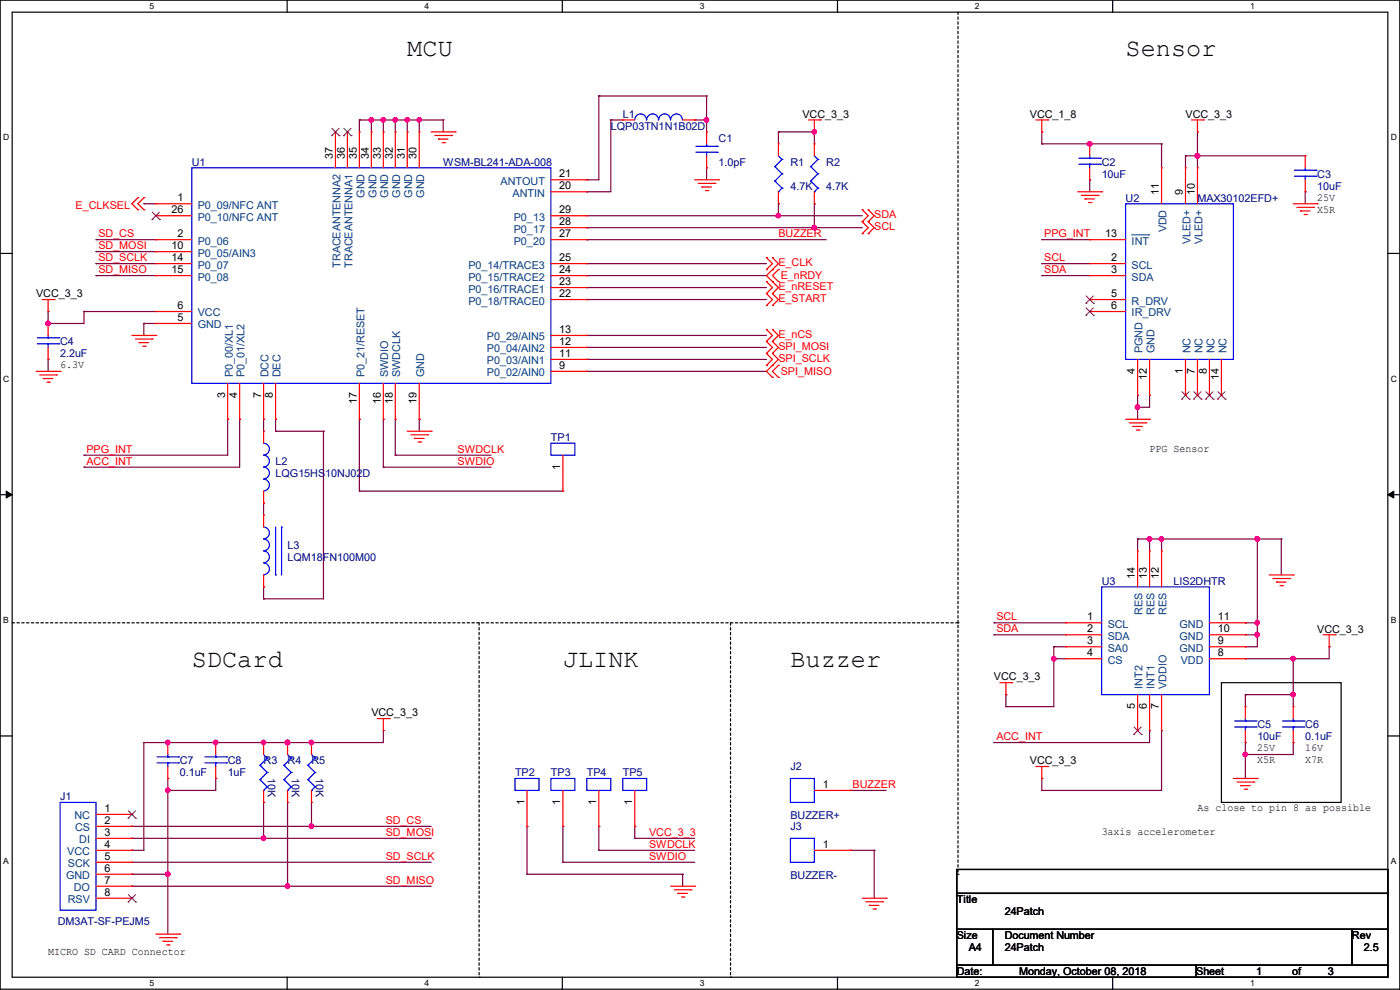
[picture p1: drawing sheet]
<svg xmlns="http://www.w3.org/2000/svg" width="297mm" height="210mm" viewBox="0 0 297 210" stroke-linecap="round" stroke-linejoin="round" font-family="sans-serif">
<path d="M0 0h297v209.8h-297zM2.6 2.6h291.8v204.7h-291.8z" fill="none" stroke="#000" stroke-width=".25"/>
<g fill="#fff">
<path d="M31.7 .3h1v2h-1z"/>
<path d="M31.7 207.6h1v1.9h-1z"/>
</g>
<path d="M60.9 0v2.6M60.9 207.3v2.5" fill="none" stroke="#000" stroke-width=".25"/>
<g fill="#fff">
<path d="M90.1 .3h1v2h-1z"/>
<path d="M90.1 207.6h1v1.9h-1z"/>
</g>
<path d="M119.3 0v2.6M119.3 207.3v2.5" fill="none" stroke="#000" stroke-width=".25"/>
<g fill="#fff">
<path d="M148.5 .3h.9v2h-.9z"/>
<path d="M148.5 207.6h.9v1.9h-.9z"/>
</g>
<path d="M177.7 0v2.6M177.7 207.3v2.5" fill="none" stroke="#000" stroke-width=".25"/>
<g fill="#fff">
<path d="M206.8 .3h1v2h-1z"/>
<path d="M206.8 207.6h1v1.9h-1z"/>
</g>
<path d="M236.1 0v2.6M236.1 207.3v2.5" fill="none" stroke="#000" stroke-width=".25"/>
<g fill="#fff">
<path d="M265.2 .3h1v2h-1z"/>
<path d="M265.2 207.6h1v1.9h-1z"/>
<path d="M.7 28.2h1.2v1.9h-1.2z"/>
<path d="M295.1 28.2h1.2v1.9h-1.2z"/>
<path d="M.7 79.3h1.2v2h-1.2z"/>
<path d="M295.1 79.3h1.2v2h-1.2z"/>
</g>
<path d="M0 53.8h2.6M294.4 53.8h2.6" fill="none" stroke="#000" stroke-width=".25"/>
<g fill="#fff">
<path d="M.7 130.5h1.2v2h-1.2z"/>
<path d="M295.1 130.5h1.1v2h-1.1z"/>
</g>
<path d="M0 104.9h2.6M294.4 104.9h2.6" fill="none" stroke="#000" stroke-width=".25"/>
<path d="M1.3 104.2l1.3 .7-1.3 .8zM294.4 104.9l1.3-.7v1.5z" fill="#000" stroke="#000" stroke-width=".21"/>
<g fill="#fff">
<path d="M.7 181.7h1.2v2h-1.2z"/>
<path d="M295.1 181.7h1.1v2h-1.1z"/>
</g>
<path d="M0 156.1h2.6M259.1 144.8h25.4v25.4h-25.4zM294.4 156.1h2.6M203 184.4h91.4v5.1h-91.4zM203 189.5h91.4v7.6h-91.4zM203 197.1h7.6v7.7h-7.6zM210.6 197.1h76.2v7.7h-76.2zM286.8 197.1h7.6v7.7h-7.6zM203 204.8h50.8v2.5h-50.8zM253.8 204.8h40.6v2.5h-40.6z" fill="none" stroke="#000" stroke-width=".25"/>
<path d="M203.2 2.6v182.9M2.6 132.1h200.6M101.6 132.1v75.2M155 132.1v75.2M203.2 132.1h.1M203.2 185.5h.1M101.6 207.3h.1M155 207.3h.1" fill="none" stroke="#000" stroke-width=".25" stroke-dasharray=".5"/>
<g fill="none" stroke="#800040" stroke-width=".25">
<path d="M76.2 25.4h.1M76.2 25.4v2.6M76.2 25.4h17.8M78.8 25.4h.1M78.8 25.4v2.6M81.3 25.4h.1M81.3 25.4v2.6M83.9 25.4h.1M83.9 25.4v2.6M86.4 25.4h.1M86.4 25.4v2.6M88.9 25.4h.1"/>
<path d="M88.9 25.4v2.6M94 25.4h.1M94 25.4v2.6M124.5 38.1h.1M127 20.4h.1M127 20.4v17.7h-2.5M127 20.4h22.9M129.6 25.4h.1M129.6 25.4h2.5M129.6 25.4v15.3h-5.1M147.4 25.4h.1M147.4 25.4h2.5"/>
<path d="M149.9 25.4h.1M149.9 35.6h.1M149.9 20.4h.1M149.9 20.4v7.6M149.9 35.6v2.5M165.1 28h.1M165.1 28v2.5M165.1 28h7.7M172.8 28h.1M172.8 28v2.5M221 28h.1M221 30.5h.1"/>
<path d="M221 30.5h25.4M221 28v2.5M231.2 30.5h.1M231.2 38.1h.1M231.2 38.1v2.6M246.4 30.5h.1M246.4 30.5v5.1M251.5 33.1h.1M251.5 33.1v2.5M251.5 33.1h25.4M254 33.1h.1M254 28h.1"/>
<path d="M254 28v7.6M20.4 50.8h.1M20.4 53.4h.1M20.4 55.9h.1M20.4 58.5h.1M20.4 50.8h12.7M20.4 55.9h12.7M20.4 58.5h12.7M20.4 53.4h12.7M30.5 43.2h.1M30.5 43.2h2.6M124.5 58.5h.1"/>
<path d="M124.5 55.9h.1M124.5 50.8h.1M124.5 40.7h.1M124.5 48.3h.1M124.5 45.8h.1M124.5 50.8h50.8M124.5 55.9h38.1M124.5 58.5h38.1M124.5 48.3h58.4M124.5 45.8h58.4M165.1 45.8h.1M165.1 43.2h.1"/>
<path d="M165.1 43.2v2.6M172.8 48.3h.1M172.8 43.2h.1M172.8 43.2v5.1M221 50.8h.1M221 55.9h.1M221 58.5h.1M221 50.8h10.2M221 55.9h10.2M221 58.5h10.2M276.9 40.7h.1M276.9 40.7v2.5"/>
<path d="M10.2 68.6h.1M10.2 66.1h.1M10.2 76.2h.1M10.2 66.1v2.5M10.2 76.2v2.6M17.8 66.1h.1M17.8 66.1v2.5h-7.6M17.8 66.1h15.3M30.5 68.6h.1M30.5 68.6h2.6M30.5 68.6v2.6M124.5 71.2h.1"/>
<path d="M124.5 73.7h.1M124.5 76.2h.1M124.5 78.8h.1M124.5 63.5h.1M124.5 61h.1M124.5 71.2h38.1M124.5 73.7h38.1M124.5 76.2h38.1M124.5 78.8h38.1M124.5 63.5h38.1M124.5 61h38.1M17.8 99.1h.1"/>
<path d="M17.8 96.6h.1M48.3 88.9h.1M48.3 88.9v7.7h-30.5M50.8 88.9h.1M50.8 88.9v10.2h-33M55.9 88.9h.1M55.9 88.9v2.6M58.5 88.9h.1M58.5 91.5h.1M58.5 88.9v2.6M58.5 91.5h10.1M68.6 91.5h.1"/>
<path d="M68.6 91.5v35.5h-12.7M76.2 88.9h.1M76.2 88.9v15.3M81.3 88.9h.1M81.3 99.1h.1M81.3 88.9v10.2M81.3 99.1h22.9M83.9 88.9h.1M83.9 96.6h.1M83.9 88.9v7.7M83.9 96.6h20.3M88.9 88.9h.1"/>
<path d="M88.9 88.9v2.6M241.3 86.4h.1M241.3 83.9h.1M241.3 83.9v5M243.9 83.9h.1M243.9 83.9v2.5h-2.6M55.9 106.7h.1M55.9 106.7v2.6M76.2 104.2h.1M76.2 104.2h43.2M241.3 114.3h.1M241.3 114.3v2.6"/>
<path d="M241.3 114.3h30.5M243.9 114.3h.1M243.9 114.3v2.6M246.4 114.3h.1M246.4 114.3v2.6M266.7 114.3h.1M266.7 114.3v22.9h-2.5M271.8 114.3h.1M271.8 114.3v7.7M55.9 127h.1M55.9 124.5h.1M55.9 124.5v2.5"/>
<path d="M210.9 132.1h.1M210.9 134.7h.1M210.9 132.1h15.2M210.9 134.7h15.2M223.6 137.2h.1M223.6 139.7h.1M223.6 137.2h2.5M223.6 137.2v12.7h-10.2M223.6 139.7h2.5M264.2 137.2h.1M264.2 132.1h.1M264.2 134.7h.1"/>
<path d="M264.2 139.7h.1M264.2 132.1h2.5M264.2 134.7h2.5M266.7 134.7h.1M266.7 132.1h.1M274.4 139.7h.1M274.4 139.7v10.2M282 137.2h.1M282 137.2v2.5h-17.8M30.5 157.5h.1M30.5 157.5v22.9h-2.5M35.6 157.5h.1"/>
<path d="M45.8 157.5h.1M55.9 157.5h.1M61 157.5h.1M66.1 157.5h.1M81.3 155h.1M81.3 155v2.5h-50.8M210.9 157.5h.1M213.4 149.9h.1M213.4 147.4h.1M213.4 147.4v2.5M243.9 155h.1M243.9 155v2.5h-33"/>
<path d="M246.4 155h.1M246.4 155v12.7h-25.4M264.2 147.4h.1M264.2 157.5h.1M264.2 147.4v2.5M264.2 157.5v7.6M264.2 147.4h10.2M274.4 147.4h.1M274.4 157.5h.1M274.4 157.5v2.6h-10.2M28 175.3h.1M28 177.8h.1"/>
<path d="M28 175.3h63.5M28 177.8h63.5M35.6 167.7h.1M35.6 165.1h.1M35.6 165.1v33.1M45.8 165.1h.1M45.8 165.1v2.6h-10.2M55.9 170.2h.1M55.9 177.8h.1M55.9 170.2v7.6M61 170.2h.1M61 170.2v17.8"/>
<path d="M66.1 170.2h.1M66.1 175.3h.1M66.1 170.2v5.1M111.8 175.3h.1M111.8 175.3v10.2M119.4 175.3h.1M119.4 175.3v7.6M127 175.3h.1M127 175.3v5.1M134.7 177.8h.1M134.7 175.3h.1M134.7 177.8h12.7"/>
<path d="M134.7 175.3v2.5M180.4 167.7h.1M180.4 167.7h7.6M221 165.1h.1M221 167.7h.1M221 165.1v2.6M264.2 160.1h.1M28 180.4h.1M28 185.5h.1M28 188h.1M28 182.9h.1M28 185.5h7.6"/>
<path d="M28 188h63.5M28 182.9h63.5M35.6 185.5h.1M61 188h.1M111.8 185.5h.1M111.8 185.5h33M119.4 182.9h.1M119.4 182.9h28M127 180.4h.1M127 180.4h20.4M144.8 185.5h.1M144.8 185.5v2.5"/>
<path d="M180.4 180.4h.1M180.4 180.4h5.1M185.5 180.4h.1M185.5 180.4v10.1"/>
</g>
<g fill="#f0f" stroke="#f0f" stroke-width=".25">
<circle cx="231.2" cy="30.5" r=".49"/>
<circle cx="254" cy="33" r=".49"/>
<circle cx="241.3" cy="86.4" r=".49"/>
<circle cx="266.7" cy="114.3" r=".49"/>
<circle cx="246.4" cy="114.3" r=".49"/>
<circle cx="266.7" cy="134.6" r=".49"/>
<circle cx="266.7" cy="132.1" r=".49"/>
<circle cx="274.3" cy="147.3" r=".49"/>
<circle cx="274.3" cy="139.7" r=".49"/>
<circle cx="264.2" cy="160" r=".49"/>
<circle cx="223.5" cy="139.7" r=".49"/>
<circle cx="243.9" cy="114.3" r=".49"/>
<circle cx="88.9" cy="25.4" r=".49"/>
<circle cx="81.3" cy="25.4" r=".49"/>
<circle cx="78.8" cy="25.4" r=".49"/>
<circle cx="10.2" cy="68.6" r=".49"/>
<circle cx="86.4" cy="25.4" r=".49"/>
<circle cx="83.8" cy="25.4" r=".49"/>
<circle cx="45.7" cy="157.5" r=".49"/>
<circle cx="35.6" cy="157.5" r=".49"/>
<circle cx="35.6" cy="185.4" r=".49"/>
<circle cx="35.6" cy="167.7" r=".49"/>
<circle cx="66.1" cy="175.3" r=".49"/>
<circle cx="61" cy="188" r=".49"/>
<circle cx="61" cy="157.5" r=".49"/>
<circle cx="55.9" cy="157.5" r=".49"/>
<circle cx="149.9" cy="25.4" r=".49"/>
<circle cx="172.7" cy="48.3" r=".49"/>
<circle cx="165.1" cy="45.7" r=".49"/>
<circle cx="55.9" cy="177.8" r=".49"/>
<circle cx="172.7" cy="28" r=".49"/>
<circle cx="66.1" cy="157.5" r=".49"/>
</g>
<g fill="none" stroke="#f00" stroke-width=".25">
<path d="M71.2 28h.1M71.2 28v7.6M73.7 28h.1M73.7 28v7.6M76.2 28h.1M76.2 28v7.6M78.8 28h.1M78.8 28v7.6M81.3 28h.1M81.3 28v7.6M83.9 28h.1M83.9 28v7.6"/>
<path d="M86.4 28h.1M86.4 28v7.6M88.9 28h.1M88.9 28v7.6M91.5 28h5.1M92.2 28.7h3.6M93 29.5h.1M93 29.5h2M93.8 30.3h.5M94.3 30.3h.1M95.8 28.7h.1M96.6 28h.1"/>
<path d="M116.9 38.1h7.6M124.5 38.1h.1M132.1 25.4h.1M132.1 25.4h2.6M144.8 25.4h2.6M147.4 25.4h.1M147.4 38.1h5M148.1 38.9h3.6M148.9 39.7h.1M148.9 39.7h2M149.9 28h.1M149.9 35.6h.1"/>
<path d="M149.9 28v2.5M149.9 33.1v2.5M151.7 38.9h.1M152.4 38.1h.1M165.1 30.5h.1M165.1 30.5v2.6M171.5 25.4h2.5M172.8 28h.1M172.8 30.5h.1M172.8 25.4v2.6M172.8 30.5v2.6M174 25.4h.1"/>
<path d="M219.8 25.4h2.5M221 28h.1M221 25.4v2.6M222.3 25.4h.1M231.2 30.5h.1M231.2 38.1h.1M231.2 30.5v2.6M231.2 35.6v2.5M246.4 35.6h.1M246.4 35.6v7.6M251.5 35.6h.1M251.5 35.6v7.6"/>
<path d="M252.8 25.4h2.5M254 28h.1M254 35.6h.1M254 25.4v2.6M254 35.6v7.6M255.3 25.4h.1M276.9 33.1h.1M276.9 33.1v2.5M276.9 38.1v2.6M29.3 42h.1M29.3 44.5h.1M29.3 42l-1.3 1.2 1.3 1.3"/>
<path d="M30.5 42h.1M30.5 44.5h.1M30.5 42l-1.2 1.2 1.2 1.3M33.1 43.2h.1M33.1 45.8h.1M33.1 50.8h.1M33.1 53.4h.1M33.1 55.9h.1M33.1 58.5h.1M33.1 43.2h7.6M33.1 50.8h7.6M33.1 55.9h7.6"/>
<path d="M33.1 58.5h7.6M33.1 45.8h7.6M33.1 53.4h7.6M116.9 40.7h7.6M116.9 50.8h7.6M116.9 55.9h7.6M116.9 58.5h7.6M116.9 45.8h7.6M116.9 48.3h7.6M124.5 40.7h.1M124.5 45.8h.1M124.5 48.3h.1"/>
<path d="M124.5 50.8h.1M124.5 55.9h.1M124.5 58.5h.1M149.6 40.4h.6M150.2 40.4h.1M162.6 59.7h.1M162.6 57.2h.1M162.6 54.7h.1M162.6 59.7l1.3 1.3-1.3 1.3M162.6 54.7l1.3 1.2-1.3 1.3M163.9 59.7h.1M163.9 57.2h.1"/>
<path d="M163.9 54.7h.1M163.9 54.7l1.2 1.2-2.5 2.6 2.5 2.5-1.2 1.3M165.1 59.7h.1M165.1 57.2h.1M165.1 43.2h.1M165.1 57.2l-1.2 1.3 1.2 1.2M165.1 40.7v2.5M172.8 43.2h.1M172.8 40.7v2.5M182.9 47h.1M182.9 44.5h.1M182.9 49.6h.1"/>
<path d="M182.9 44.5l1.3 1.3-1.3 1.2M182.9 47l1.3 1.3-1.3 1.3M184.2 47h.1M184.2 44.5h.1M184.2 49.6h.1M184.2 44.5l1.3 1.3-1.3 1.2M184.2 47l1.3 1.3-1.3 1.3M228.6 40.7h5.1M229.4 41.4h3.6M230.2 42.2h.1M230.2 42.2h2M230.9 43h.5"/>
<path d="M231.2 50.8h.1M231.2 55.9h.1M231.2 58.5h.1M231.2 50.8h7.6M231.2 55.9h7.6M231.2 58.5h7.6M231.4 43h.1M233 41.4h.1M233.7 40.7h.1M274.4 43.2h5M275.1 44h3.6M275.9 44.7h.1"/>
<path d="M275.9 44.7h2M276.6 45.5h.6M276.9 40.7h.1M277.2 45.5h.1M278.7 44h.1M279.4 43.2h.1M7.7 78.8h5M8.4 79.5h3.6M8.9 63.5h2.6M10.2 66.1h.1M10.2 68.6h.1M10.2 76.2h.1"/>
<path d="M10.2 63.5v2.6M10.2 68.6v2.6M10.2 73.7v2.5M11.5 63.5h.1M12 79.5h.1M12.7 78.8h.1M28 71.2h5.1M28.7 71.9h3.6M29.5 72.7h.1M29.5 72.7h2M30.3 73.4h.5M30.8 73.4h.1"/>
<path d="M32.3 71.9h.1M33.1 71.2h.1M33.1 66.1h.1M33.1 68.6h.1M33.1 66.1h7.6M33.1 68.6h7.6M116.9 71.2h7.6M116.9 78.8h7.6M116.9 63.5h7.6M116.9 61h7.6M116.9 73.7h7.6M116.9 76.2h7.6"/>
<path d="M124.5 61h.1M124.5 63.5h.1M124.5 71.2h.1M124.5 73.7h.1M124.5 76.2h.1M124.5 78.8h.1M162.6 77.5h.1M162.6 75h.1M162.6 72.4h.1M162.6 69.9h.1M162.6 64.8h.1M162.6 62.3h.1"/>
<path d="M162.6 75l1.3 1.2-1.3 1.3M162.6 72.4l1.3 1.3-1.3 1.3M162.6 69.9l1.3 1.3-1.3 1.2M162.6 62.3l1.3 1.2-1.3 1.3M163.9 77.5h.1M163.9 75h.1M163.9 72.4h.1M163.9 69.9h.1M163.9 64.8h.1M163.9 62.3h.1M163.9 75l1.2 1.2-2.5 2.6 1.3 1.3M163.9 72.4l1.2 1.3-1.2 1.3"/>
<path d="M163.9 69.9l1.2 1.3-1.2 1.2M163.9 62.3l1.2 1.2-1.2 1.3M165.1 77.5h.1M165.1 77.5l-1.2 1.3 1.2 1.3M231.2 63.5h.1M231.2 66.1h.1M231.2 63.5h7.6M231.2 66.1h7.6M241.3 76.2v7.7M243.9 76.2v7.7M251.5 76.2v7.7M254 76.2v7.7"/>
<path d="M256.6 76.2v7.7M259.1 76.2v7.7M9.2 80.3h.1M9.2 80.3h2M9.9 81.1h.6M10.5 81.1h.1M48.3 88.9h.1M48.3 81.3v7.6M50.8 88.9h.1M50.8 81.3v7.6M55.9 88.9h.1M55.9 91.5h.1"/>
<path d="M55.9 81.3v7.6M55.9 91.5v2.5M58.5 88.9h.1M58.5 81.3v7.6M76.2 88.9h.1M76.2 81.3v7.6M81.3 88.9h.1M81.3 81.3v7.6M83.9 88.9h.1M83.9 81.3v7.6M86.4 91.5h5.1M87.2 92.2h3.5"/>
<path d="M87.9 93h.1M87.9 93h2.1M88.7 93.8h.5M88.9 88.9h.1M88.9 81.3v7.6M89.2 93.8h.1M90.7 92.2h.1M91.5 91.5h.1M119.4 96.6v7.6M163.9 80.1h.1M165.1 80.1h.1M238.8 88.9h5.1"/>
<path d="M239.6 89.7h3.5M240.3 90.5h.1M240.3 90.5h2.1M241.1 91.2h.5M241.3 83.9h.1M241.6 91.2h.1M243.1 89.7h.1M243.9 88.9h.1M243.9 83.9h.1M251.5 83.9h.1M254 83.9h.1M256.6 83.9h.1"/>
<path d="M259.1 83.9h.1M55.9 109.3h.1M55.9 106.7h.1M55.9 104.2v2.5M55.9 109.3v2.5M119.4 104.2h.1M241.3 116.9h.1M241.3 116.9v7.6M243.9 116.9h.1M243.9 116.9v7.6M246.4 116.9h.1M246.4 116.9v7.6"/>
<path d="M55.9 124.5h.1M55.9 122v2.5M226.1 132.1h.1M226.1 134.7h.1M226.1 137.2h.1M226.1 139.7h.1M226.1 134.7h7.6M226.1 132.1h7.6M226.1 137.2h7.6M226.1 139.7h7.6M256.6 134.7h7.6M256.6 132.1h7.6"/>
<path d="M256.6 137.2h7.6M256.6 139.7h7.6M264.2 139.7h.1M264.2 137.2h.1M264.2 134.7h.1M264.2 132.1h.1M269.3 122h5.1M270 122.7h3.6M270.8 123.5h.1M270.8 123.5h2M271.6 124.2h.5M272.1 124.2h.1"/>
<path d="M273.6 122.7h.1M274.4 122h.1M280.7 134.7h2.6M282 137.2h.1M282 134.7v2.5M283.3 134.7h.1M35.6 157.5h.1M35.6 157.5v2.6M45.8 157.5h.1M45.8 157.5v2.6M55.9 157.5h.1M55.9 157.5v2.6"/>
<path d="M61 157.5h.1M61 157.5v2.6M66.1 157.5h.1M66.1 157.5v2.6M80.1 152.4h2.5M81.3 155h.1M81.3 152.4v2.6M82.6 152.4h.1M212.1 144.8h2.6M213.4 147.4h.1M213.4 144.8v2.6M214.7 144.8h.1"/>
<path d="M241.3 155h.1M241.3 147.4v7.6M243.9 155h.1M243.9 147.4v7.6M246.4 155h.1M246.4 147.4v7.6M264.2 149.9h.1M264.2 157.5h.1M264.2 149.9v2.5M264.2 155v2.5M274.4 149.9h.1M274.4 157.5h.1"/>
<path d="M274.4 149.9v2.5M274.4 155v2.5M20.4 172.8h7.6M20.4 175.3h7.6M20.4 177.8h7.6M28 172.8h.1M28 175.3h.1M28 177.8h.1M35.6 165.1h.1M35.6 162.6v2.5M45.8 165.1h.1M45.8 162.6v2.5"/>
<path d="M55.9 170.2h.1M55.9 167.7v2.5M61 170.2h.1M61 167.7v2.5M66.1 170.2h.1M66.1 167.7v2.5M111.8 175.3h.1M111.8 167.7v7.6M119.4 175.3h.1M119.4 167.7v7.6M127 175.3h.1M127 167.7v7.6"/>
<path d="M134.7 175.3h.1M134.7 167.7v7.6M172.8 167.7h7.6M180.4 167.7h.1M219.8 162.6h2.5M221 165.1h.1M221 162.6v2.5M222.3 162.6h.1M261.7 165.1h5M262.4 165.9h3.6M263.2 166.7h.1M263.2 166.7h2"/>
<path d="M263.9 167.4h.6M264.5 167.4h.1M266 165.9h.1M266.7 165.1h.1M20.4 190.5h7.6M20.4 188h7.6M20.4 180.4h7.6M20.4 182.9h7.6M20.4 185.5h7.6M28 180.4h.1M28 182.9h.1M28 185.5h.1"/>
<path d="M28 188h.1M28 190.5h.1M33.1 198.2h5M33.8 198.9h3.6M34.6 199.7h.1M34.6 199.7h2M37.4 198.9h.1M38.1 198.2h.1M142.3 188h5.1M143 188.8h3.6M143.8 189.5h.1M143.8 189.5h2"/>
<path d="M144.6 190.3h.5M145.1 190.3h.1M146.6 188.8h.1M147.4 188h.1M172.8 180.4h7.6M180.4 180.4h.1M182.9 190.5h5.1M183.7 191.3h3.5M184.4 192.1h.1M184.4 192.1h2.1M185.2 192.8h.5M185.7 192.8h.1"/>
<path d="M187.2 191.3h.1M188 190.5h.1M35.3 200.4h.6M35.9 200.4h.1"/>
</g>
<g fill="none" stroke="#00f" stroke-width=".25">
<path d="M40.7 35.6h76.2v45.7h-76.2zM137.2 25.4a1.25 1.25 0 0 0-1.3-1.2 1.25 1.25 0 0 0-1.2 1.2M139.7 25.4a1.25 1.25 0 0 0-1.2-1.2 1.25 1.25 0 0 0-1.3 1.2M142.2 25.4a1.25 1.25 0 0 0-1.2-1.2 1.25 1.25 0 0 0-1.3 1.2M144.8 25.4a1.25 1.25 0 0 0-1.3-1.2 1.25 1.25 0 0 0-1.2 1.2M147.6 32.3h4.6M147.6 31h4.6M149.9 31h.1M149.9 32.3h.1M149.9 30.5v.5M149.9 32.3v.8M152.2 32.3h.1"/>
<path d="M152.2 31h.1M164.4 35.3h.1M164.4 38.4h.1M164.4 35.3l1.5 1.6M164.4 38.4l1.5 1.5M165.1 33.1l.8 .7M165.9 33.8h.1M165.9 36.9h.1M165.9 39.9h.1M165.9 33.8l-1.5 1.5M165.9 36.9l-1.5 1.5M165.9 39.9l-.8 .8"/>
<path d="M172 35.3h.1M172 38.4h.1M172 35.3l1.5 1.6M172 38.4l1.5 1.5M172.8 33.1l.7 .7M173.5 33.8h.1M173.5 36.9h.1M173.5 39.9h.1M173.5 33.8l-1.5 1.5M173.5 36.9l-1.5 1.5M173.5 39.9l-.7 .8M228.9 34.8h4.6"/>
<path d="M228.9 33.6h4.6M231.2 33.6h.1M231.2 34.8h.1M231.2 33.1v.5M231.2 34.8v.8M233.5 34.8h.1M233.5 33.6h.1M274.6 37.4h4.6M274.6 36.1h4.6M276.9 36.1h.1M276.9 37.4h.1M276.9 35.6v.5"/>
<path d="M276.9 37.4v.7M279.2 37.4h.1M279.2 36.1h.1M165.1 40.7h.1M172.8 40.7h.1M238.8 43.2h22.9v33h-22.9zM7.9 72.9h4.6M7.9 71.7h4.6M10.2 71.7h.1M10.2 72.9h.1M10.2 71.2v.5M10.2 72.9v.8"/>
<path d="M12.5 72.9h.1M12.5 71.7h.1M55.9 94a1.25 1.25 0 0 1 1.3 1.3 1.25 1.25 0 0 1-1.3 1.2M55.9 96.6a1.25 1.25 0 0 1 1.3 1.2 1.25 1.25 0 0 1-1.3 1.3M55.9 99.1a1.25 1.25 0 0 1 1.3 1.3 1.25 1.25 0 0 1-1.3 1.2 1.27 1.27 0 0 1 1.3 1.3 1.27 1.27 0 0 1-1.3 1.2M116.9 94h5.1v2.6h-5.1zM55.9 111.8a1.25 1.25 0 0 1 1.3 1.3 1.25 1.25 0 0 1-1.3 1.2M55.9 114.3a1.25 1.25 0 0 1 1.3 1.3 1.25 1.25 0 0 1-1.3 1.2M55.9 116.9a1.25 1.25 0 0 1 1.3 1.2 1.25 1.25 0 0 1-1.3 1.3M55.9 119.4a1.25 1.25 0 0 1 1.3 1.3 1.25 1.25 0 0 1-1.3 1.2M58.5 111.8v10.2M59.7 111.8h.1"/>
<path d="M59.7 111.8v10.2M58.5 122h.1M233.7 124.5h22.9v22.9h-22.9zM261.9 154.2h4.6M261.9 153h4.6M264.2 153h.1M264.2 154.2h.1M264.2 152.4v.6M264.2 154.2v.8M266.5 154.2h.1M266.5 153h.1M272.1 154.2h4.5"/>
<path d="M272.1 153h4.5M274.4 153h.1M274.4 154.2h.1M274.4 152.4v.6M274.4 154.2v.8M276.6 154.2h.1M276.6 153h.1M12.7 170.2h7.7v22.9h-7.7zM33.3 161.8h4.6M33.3 160.6h4.6M35.6 160.6h.1M35.6 161.8h.1"/>
<path d="M35.6 160.1v.5M35.6 161.8v.8M37.9 161.8h.1M37.9 160.6h.1M43.5 161.8h4.5M43.5 160.6h4.5M45.8 160.6h.1M45.8 161.8h.1M45.8 160.1v.5M45.8 161.8v.8M48 161.8h.1M48 160.6h.1"/>
<path d="M55.2 162.3h.1M55.2 165.4h.1M55.2 162.3l1.5 1.6M55.2 165.4l1.5 1.5M55.9 167.7h.1M55.9 160.1l.8 .7M56.7 160.8h.1M56.7 163.9h.1M56.7 166.9h.1M56.7 160.8l-1.5 1.5M56.7 163.9l-1.5 1.5M56.7 166.9l-.8 .8"/>
<path d="M60.2 162.3h.1M60.2 165.4h.1M60.2 162.3l1.6 1.6M60.2 165.4l1.6 1.5M61 167.7h.1M61 160.1l.8 .7M61.8 160.8h.1M61.8 163.9h.1M61.8 166.9h.1M61.8 160.8l-1.6 1.5M61.8 163.9l-1.6 1.5M61.8 166.9l-.8 .8"/>
<path d="M65.3 162.3h.1M65.3 165.4h.1M65.3 162.3l1.5 1.6M65.3 165.4l1.5 1.5M66.1 167.7h.1M66.1 160.1l.7 .7M66.8 160.8h.1M66.8 163.9h.1M66.8 166.9h.1M66.8 160.8l-1.5 1.5M66.8 163.9l-1.5 1.5M66.8 166.9l-.7 .8"/>
<path d="M109.3 165.1h5v2.6h-5zM116.9 165.1h5.1v2.6h-5.1zM124.5 165.1h5.1v2.6h-5.1zM132.1 165.1h5.1v2.6h-5.1zM167.7 177.8h5.1v5.1h-5.1zM167.7 165.1h5.1v5.1h-5.1z"/>
</g>
<path d="M240.1 49.8h3.7M243.8 49.8h.1" fill="none" stroke="#004080" stroke-width=".21"/>
<g fill="none" stroke="#804000" stroke-width=".21">
<path d="M70.4 28.8h.1M70.4 27.2l1.6 1.6M71.9 27.2l-1.5 1.6M72 28.8h.1M72.9 28.8h.1M72.9 27.2l1.6 1.6M74.5 27.2l-1.6 1.6M74.5 28.8h.1M32.3 46.6h.1M32.3 45l1.6 1.6M33.8 45l-1.5 1.6M33.9 46.6h.1"/>
<path d="M230.4 64.3h.1M230.4 66.9h.1M230.4 62.8l1.6 1.5M230.4 65.3l1.6 1.6M231.9 62.8l-1.5 1.5M231.9 65.3l-1.5 1.6M232 64.3h.1M232 66.9h.1M250.7 84.7h.1M250.7 83.1l1.6 1.6M252.3 83.1l-1.6 1.6M252.3 84.7h.1"/>
<path d="M253.2 84.7h.1M253.3 83.1l1.5 1.6M254.8 83.1l-1.6 1.6M254.8 84.7h.1M255.8 84.7h.1M255.8 83.1l1.6 1.6M257.3 83.1l-1.5 1.6M257.4 84.7h.1M258.3 84.7h.1M258.4 83.1l1.5 1.6M259.9 83.1l-1.6 1.6M259.9 84.7h.1"/>
<path d="M240.5 155.8h.1M240.6 154.2l1.5 1.6M242.1 154.2l-1.6 1.6M242.1 155.8h.1M27.2 173.6h.1M27.2 172l1.6 1.6M28.7 172l-1.5 1.6M28.8 173.6h.1M27.2 191.3h.1M27.2 189.8l1.6 1.5M28.7 189.8l-1.5 1.5M28.8 191.3h.1"/>
</g>
<g font-size="5.3">
<text x="86.4" y="11.9">MCU</text>
<text x="238.8" y="11.9">Sensor</text>
<text x="40.7" y="141.5">SDCard</text>
<text x="119.4" y="141.5">JLINK</text>
<text x="167.7" y="141.5">Buzzer</text>
</g>
<g font-size="2.3" fill="#000080">
<text x="129.6" y="27.5">LQP03TN1N1B02D</text>
<text x="132.1" y="25">L1</text>
<text x="40.7" y="35.1">U1</text>
<text x="94" y="35.1">WSM-BL241-ADA-008</text>
<text x="152.4" y="30.1">C1</text>
<text x="152.4" y="35.1">1.0pF</text>
<text x="167.7" y="35.1">R1</text>
<text x="175.3" y="35.1">R2</text>
<text x="233.7" y="35.1">C2</text>
<text x="167.7" y="40.2">4.7K</text>
<text x="175.3" y="40.2">4.7K</text>
<text x="233.7" y="37.7">10uF</text>
<text x="279.4" y="37.7">C3</text>
<text x="279.4" y="40.2">10uF</text>
<text x="238.8" y="42.8">U2</text>
<text x="254" y="42.8">MAX30102EFD+</text>
<text x="12.7" y="73.2">C4</text>
<text x="12.7" y="75.8">2.2uF</text>
<text x="116.9" y="93.6">TP1</text>
<text x="58.5" y="98.6">L2</text>
<text x="58.5" y="101.2">LQG15HS10NJ02D</text>
<text x="61" y="116.4">L3</text>
<text x="61" y="119">LQM18FN100M00</text>
<text x="233.7" y="124">U3</text>
<text x="249" y="124">LIS2DHTR</text>
<text x="266.7" y="154.5">C5</text>
<text x="276.9" y="154.5">C6</text>
<text x="266.7" y="157.1">10uF</text>
<text x="276.9" y="157.1">0.1uF</text>
<text x="38.1" y="162.1">C7</text>
<text x="38.1" y="164.7">0.1uF</text>
<text x="48.3" y="162.1">C8</text>
<text x="48.3" y="164.7">1uF</text>
<text x="55.9" y="162.1">R3</text>
<text x="56.9" y="165.1" transform="rotate(90 56.9 165.1)">10K</text>
<text x="61" y="162.1">R4</text>
<text x="61.9" y="165.1" transform="rotate(90 61.9 165.1)">10K</text>
<text x="66.1" y="162.1">R5</text>
<text x="67" y="165.1" transform="rotate(90 67 165.1)">10K</text>
<text x="109.3" y="164.7">TP2</text>
<text x="116.9" y="164.7">TP3</text>
<text x="124.5" y="164.7">TP4</text>
<text x="132.1" y="164.7">TP5</text>
<text x="167.7" y="163.4">J2</text>
<text x="12.7" y="169.8">J1</text>
<text x="167.7" y="173.8">BUZZER+</text>
<text x="167.7" y="176.1">J3</text>
<text x="167.7" y="186.5">BUZZER-</text>
<text x="12.2" y="196.2">DM3AT-SF-PEJM5</text>
</g>
<g font-size="2.3">
<text x="170.2" y="25">VCC_3_3</text>
<text x="218.5" y="25">VCC_1_8</text>
<text x="251.5" y="25">VCC_3_3</text>
<text x="70.6" y="33.8" transform="rotate(-90 70.6 33.8)">37</text>
<text x="73.2" y="33.8" transform="rotate(-90 73.2 33.8)">36</text>
<text x="75.7" y="33.8" transform="rotate(-90 75.7 33.8)">35</text>
<text x="78.2" y="33.8" transform="rotate(-90 78.2 33.8)">34</text>
<text x="80.8" y="33.8" transform="rotate(-90 80.8 33.8)">33</text>
<text x="83.3" y="33.8" transform="rotate(-90 83.3 33.8)">32</text>
<text x="85.9" y="33.8" transform="rotate(-90 85.9 33.8)">31</text>
<text x="88.4" y="33.8" transform="rotate(-90 88.4 33.8)">30</text>
<text x="118.7" y="37.6">21</text>
<text x="118.7" y="40.1">20</text>
<text x="245.9" y="41.4" transform="rotate(-90 245.9 41.4)">11</text>
<text x="251" y="41.4" transform="rotate(-90 251 41.4)">9</text>
<text x="253.5" y="41.4" transform="rotate(-90 253.5 41.4)">10</text>
<text x="36.4" y="45.2">26</text>
<text x="37.6" y="42.7">1</text>
<text x="118.7" y="45.2">29</text>
<text x="118.7" y="47.8">28</text>
<text x="279.4" y="42.5">25V</text>
<text x="279.4" y="45.1">X5R</text>
<text x="36.4" y="52.8">10</text>
<text x="37.6" y="50.3">2</text>
<text x="118.7" y="50.3">27</text>
<text x="234.5" y="50.3">13</text>
<text x="36.4" y="55.4">14</text>
<text x="36.4" y="57.9">15</text>
<text x="118.7" y="55.4">25</text>
<text x="118.7" y="57.9">24</text>
<text x="235.8" y="55.4">2</text>
<text x="235.8" y="57.9">3</text>
<text x="7.7" y="63.1">VCC_3_3</text>
<text x="37.6" y="65.5">6</text>
<text x="118.7" y="60.5">23</text>
<text x="118.7" y="63">22</text>
<text x="235.8" y="63">5</text>
<text x="235.8" y="65.5">6</text>
<text x="37.6" y="68.1">5</text>
<text x="118.7" y="70.6">13</text>
<text x="118.7" y="73.2">12</text>
<text x="118.7" y="75.7">11</text>
<text x="12.7" y="78.1">6.3V</text>
<text x="118.7" y="78.2">9</text>
<text x="240.8" y="79.3" transform="rotate(-90 240.8 79.3)">4</text>
<text x="243.3" y="80.6" transform="rotate(-90 243.3 80.6)">12</text>
<text x="251" y="79.3" transform="rotate(-90 251 79.3)">1</text>
<text x="253.5" y="79.3" transform="rotate(-90 253.5 79.3)">7</text>
<text x="256" y="79.3" transform="rotate(-90 256 79.3)">8</text>
<text x="258.6" y="80.6" transform="rotate(-90 258.6 80.6)">14</text>
<text x="47.8" y="84.4" transform="rotate(-90 47.8 84.4)">3</text>
<text x="50.3" y="84.4" transform="rotate(-90 50.3 84.4)">4</text>
<text x="55.4" y="84.4" transform="rotate(-90 55.4 84.4)">7</text>
<text x="57.9" y="84.4" transform="rotate(-90 57.9 84.4)">8</text>
<text x="75.7" y="85.6" transform="rotate(-90 75.7 85.6)">17</text>
<text x="80.8" y="85.6" transform="rotate(-90 80.8 85.6)">16</text>
<text x="83.3" y="85.6" transform="rotate(-90 83.3 85.6)">18</text>
<text x="88.4" y="85.6" transform="rotate(-90 88.4 85.6)">19</text>
<text x="243.9" y="95.9">PPG Sensor</text>
<text x="118.9" y="99.6" transform="rotate(-90 118.9 99.6)">1</text>
<text x="240.8" y="122.7" transform="rotate(-90 240.8 122.7)">14</text>
<text x="243.3" y="122.7" transform="rotate(-90 243.3 122.7)">13</text>
<text x="245.9" y="122.7" transform="rotate(-90 245.9 122.7)">12</text>
<text x="230.7" y="131.6">1</text>
<text x="258.4" y="131.6">11</text>
<text x="230.7" y="134.1">2</text>
<text x="230.7" y="136.7">3</text>
<text x="258.4" y="136.7">9</text>
<text x="258.4" y="134.1">10</text>
<text x="279.4" y="134.2">VCC_3_3</text>
<text x="230.7" y="139.2">4</text>
<text x="258.4" y="139.2">8</text>
<text x="210.9" y="144.4">VCC_3_3</text>
<text x="78.8" y="152">VCC_3_3</text>
<text x="240.8" y="150.4" transform="rotate(-90 240.8 150.4)">5</text>
<text x="243.3" y="150.4" transform="rotate(-90 243.3 150.4)">6</text>
<text x="245.9" y="150.4" transform="rotate(-90 245.9 150.4)">7</text>
<text x="266.7" y="159.4">25V</text>
<text x="266.7" y="161.9">X5R</text>
<text x="276.9" y="159.4">16V</text>
<text x="276.9" y="161.9">X7R</text>
<text x="174.5" y="167.1">1</text>
<text x="218.5" y="162.1">VCC_3_3</text>
<text x="22.1" y="172.2">1</text>
<text x="111.3" y="170.7" transform="rotate(-90 111.3 170.7)">1</text>
<text x="118.9" y="170.7" transform="rotate(-90 118.9 170.7)">1</text>
<text x="126.5" y="170.7" transform="rotate(-90 126.5 170.7)">1</text>
<text x="134.1" y="170.7" transform="rotate(-90 134.1 170.7)">1</text>
<text x="254" y="172.1">As close to pin 8 as possible</text>
<text x="22.1" y="174.8">2</text>
<text x="22.1" y="177.3">3</text>
<text x="22.1" y="179.8">4</text>
<text x="174.5" y="179.8">1</text>
<text x="233.7" y="177.2">3axis accelerometer</text>
<text x="22.1" y="182.4">5</text>
<text x="22.1" y="184.9">6</text>
<text x="22.1" y="187.5">7</text>
<text x="22.1" y="190">8</text>
<text x="203" y="191.6">Title</text>
<text x="213.2" y="194.1">24Patch</text>
<text x="10.2" y="202.6">MICRO SD CARD Connector</text>
<text x="203" y="199.2">Size</text>
<text x="205.5" y="201.8">A4</text>
<text x="213.1" y="199.2">Document Number</text>
<text x="213.2" y="201.8">24Patch</text>
<text x="286.8" y="199.2">Rev</text>
<text x="289.4" y="201.8">2.5</text>
<text x="203" y="206.8">Date:</text>
<text x="216.2" y="206.8">Monday, October 08, 2018</text>
<text x="253.8" y="206.8">Sheet</text>
<text x="266.5" y="206.8">1</text>
<text x="274.1" y="206.8">of</text>
<text x="281.7" y="206.8">3</text>
</g>
<g font-size="2.3" fill="#004080">
<text x="77.3" y="42" transform="rotate(-90 77.3 42)">GND</text>
<text x="79.8" y="42" transform="rotate(-90 79.8 42)">GND</text>
<text x="82.4" y="42" transform="rotate(-90 82.4 42)">GND</text>
<text x="84.9" y="42" transform="rotate(-90 84.9 42)">GND</text>
<text x="87.5" y="42" transform="rotate(-90 87.5 42)">GND</text>
<text x="90" y="42" transform="rotate(-90 90 42)">GND</text>
<text x="106.2" y="39.2">ANTOUT</text>
<text x="108.8" y="41.7">ANTIN</text>
<text x="42" y="44.3">P0_09/NFC ANT</text>
<text x="42" y="46.8">P0_10/NFC ANT</text>
<text x="109" y="46.8">P0_13</text>
<text x="42" y="51.9">P0_06</text>
<text x="109" y="49.4">P0_17</text>
<text x="109" y="51.9">P0_20</text>
<text x="240.1" y="51.9">INT</text>
<text x="247.5" y="49.3" transform="rotate(-90 247.5 49.3)">VDD</text>
<text x="252.6" y="51.8" transform="rotate(-90 252.6 51.8)">VLED+</text>
<text x="255.1" y="51.8" transform="rotate(-90 255.1 51.8)">VLED+</text>
<text x="42" y="54.4">P0_05/AIN3</text>
<text x="42" y="57">P0_07</text>
<text x="42" y="59.5">P0_08</text>
<text x="72.2" y="56.8" transform="rotate(-90 72.2 56.8)">TRACEANTENNA2</text>
<text x="74.8" y="56.8" transform="rotate(-90 74.8 56.8)">TRACEANTENNA1</text>
<text x="99.4" y="57">P0_14/TRACE3</text>
<text x="99.4" y="59.5">P0_15/TRACE2</text>
<text x="240.1" y="57">SCL</text>
<text x="240.1" y="59.5">SDA</text>
<text x="99.4" y="62.1">P0_16/TRACE1</text>
<text x="99.4" y="64.6">P0_18/TRACE0</text>
<text x="240.1" y="64.6">R_DRV</text>
<text x="42" y="67.1">VCC</text>
<text x="42" y="69.7">GND</text>
<text x="240.1" y="67.1">IR_DRV</text>
<text x="103.3" y="72.2">P0_29/AIN5</text>
<text x="103.3" y="74.8">P0_04/AIN2</text>
<text x="103.3" y="77.3">P0_03/AIN1</text>
<text x="242.4" y="75" transform="rotate(-90 242.4 75)">PGND</text>
<text x="244.9" y="75" transform="rotate(-90 244.9 75)">GND</text>
<text x="252.6" y="75" transform="rotate(-90 252.6 75)">NC</text>
<text x="255.1" y="75" transform="rotate(-90 255.1 75)">NC</text>
<text x="257.6" y="75" transform="rotate(-90 257.6 75)">NC</text>
<text x="260.2" y="75" transform="rotate(-90 260.2 75)">NC</text>
<text x="49.4" y="80.1" transform="rotate(-90 49.4 80.1)">P0_00/XL1</text>
<text x="51.9" y="80.1" transform="rotate(-90 51.9 80.1)">P0_01/XL2</text>
<text x="57" y="80.1" transform="rotate(-90 57 80.1)">DCC</text>
<text x="59.5" y="80.1" transform="rotate(-90 59.5 80.1)">DEC</text>
<text x="77.3" y="80.1" transform="rotate(-90 77.3 80.1)">P0_21/RESET</text>
<text x="82.4" y="80.1" transform="rotate(-90 82.4 80.1)">SWDIO</text>
<text x="84.9" y="80.1" transform="rotate(-90 84.9 80.1)">SWDCLK</text>
<text x="90" y="80.1" transform="rotate(-90 90 80.1)">GND</text>
<text x="103.3" y="79.8">P0_02/AIN0</text>
<text x="242.4" y="130.5" transform="rotate(-90 242.4 130.5)">RES</text>
<text x="244.9" y="130.5" transform="rotate(-90 244.9 130.5)">RES</text>
<text x="247.5" y="130.5" transform="rotate(-90 247.5 130.5)">RES</text>
<text x="235" y="133.2">SCL</text>
<text x="235" y="135.7">SDA</text>
<text x="250.2" y="135.7">GND</text>
<text x="250.2" y="133.2">GND</text>
<text x="235" y="138.3">SA0</text>
<text x="235" y="140.8">CS</text>
<text x="250.2" y="138.3">GND</text>
<text x="250.5" y="140.8">VDD</text>
<text x="242.4" y="146.1" transform="rotate(-90 242.4 146.1)">INT2</text>
<text x="244.9" y="146.1" transform="rotate(-90 244.9 146.1)">INT1</text>
<text x="247.5" y="146.1" transform="rotate(-90 247.5 146.1)">VDDIO</text>
<text x="15.8" y="173.8">NC</text>
<text x="15.9" y="176.4">CS</text>
<text x="16.8" y="178.9">DI</text>
<text x="14.3" y="181.4">VCC</text>
<text x="14.4" y="184">SCK</text>
<text x="14" y="186.5">GND</text>
<text x="14.4" y="191.6">RSV</text>
<text x="15.7" y="189.1">DO</text>
</g>
<g font-size="2.3" fill="#f00">
<text x="16" y="44.3">E_CLKSEL</text>
<text x="185.5" y="46.3">SDA</text>
<text x="20.9" y="50.3">SD_CS</text>
<text x="20.9" y="52.9">SD_MOSI</text>
<text x="165.1" y="50.3">BUZZER</text>
<text x="185.5" y="48.9">SCL</text>
<text x="221.5" y="50.3">PPG_INT</text>
<text x="20.9" y="55.4">SD_SCLK</text>
<text x="20.9" y="58">SD_MISO</text>
<text x="165.1" y="56.5">E_CLK</text>
<text x="165.7" y="59.3">E_nRDY</text>
<text x="221.5" y="55.4">SCL</text>
<text x="221.5" y="58">SDA</text>
<text x="165.1" y="64.1">E_START</text>
<text x="165.1" y="61.6">E_nRESET</text>
<text x="165.1" y="71.7">E_nCS</text>
<text x="165.1" y="76.8">SPI_SCLK</text>
<text x="165.1" y="74.3">SPI_MOSI</text>
<text x="165.7" y="79.6">SPI_MISO</text>
<text x="18.3" y="98.6">ACC_INT</text>
<text x="18.3" y="96.1">PPG_INT</text>
<text x="97.1" y="98.6">SWDIO</text>
<text x="97.1" y="96.1">SWDCLK</text>
<text x="211.4" y="131.6">SCL</text>
<text x="211.4" y="134.2">SDA</text>
<text x="211.4" y="157">ACC_INT</text>
<text x="180.9" y="167.2">BUZZER</text>
<text x="81.8" y="174.8">SD_CS</text>
<text x="81.8" y="177.3">SD_MOSI</text>
<text x="137.7" y="177.3">VCC_3_3</text>
<text x="137.7" y="179.9">SWDCLK</text>
<text x="81.8" y="182.4">SD_SCLK</text>
<text x="137.7" y="182.4">SWDIO</text>
<text x="81.8" y="187.5">SD_MISO</text>
</g>
<g font-size="1.8">
<text x="31.7" y="1.9">5</text>
<text x="90.1" y="1.9">4</text>
<text x="148.5" y="1.9">3</text>
<text x="206.8" y="1.9">2</text>
<text x="265.2" y="1.9">1</text>
<text x=".7" y="29.8">D</text>
<text x="295.1" y="29.8">D</text>
<text x=".7" y="80.9">C</text>
<text x="295.1" y="80.9">C</text>
<text x=".7" y="132.1">B</text>
<text x="295.1" y="132.1">B</text>
<text x=".7" y="183.3">A</text>
<text x="295.1" y="183.3">A</text>
<text x="31.7" y="209.2">5</text>
<text x="90.1" y="209.2">4</text>
<text x="148.5" y="209.2">3</text>
<text x="206.8" y="209.2">2</text>
<text x="265.2" y="209.2">1</text>
</g>
</svg>
